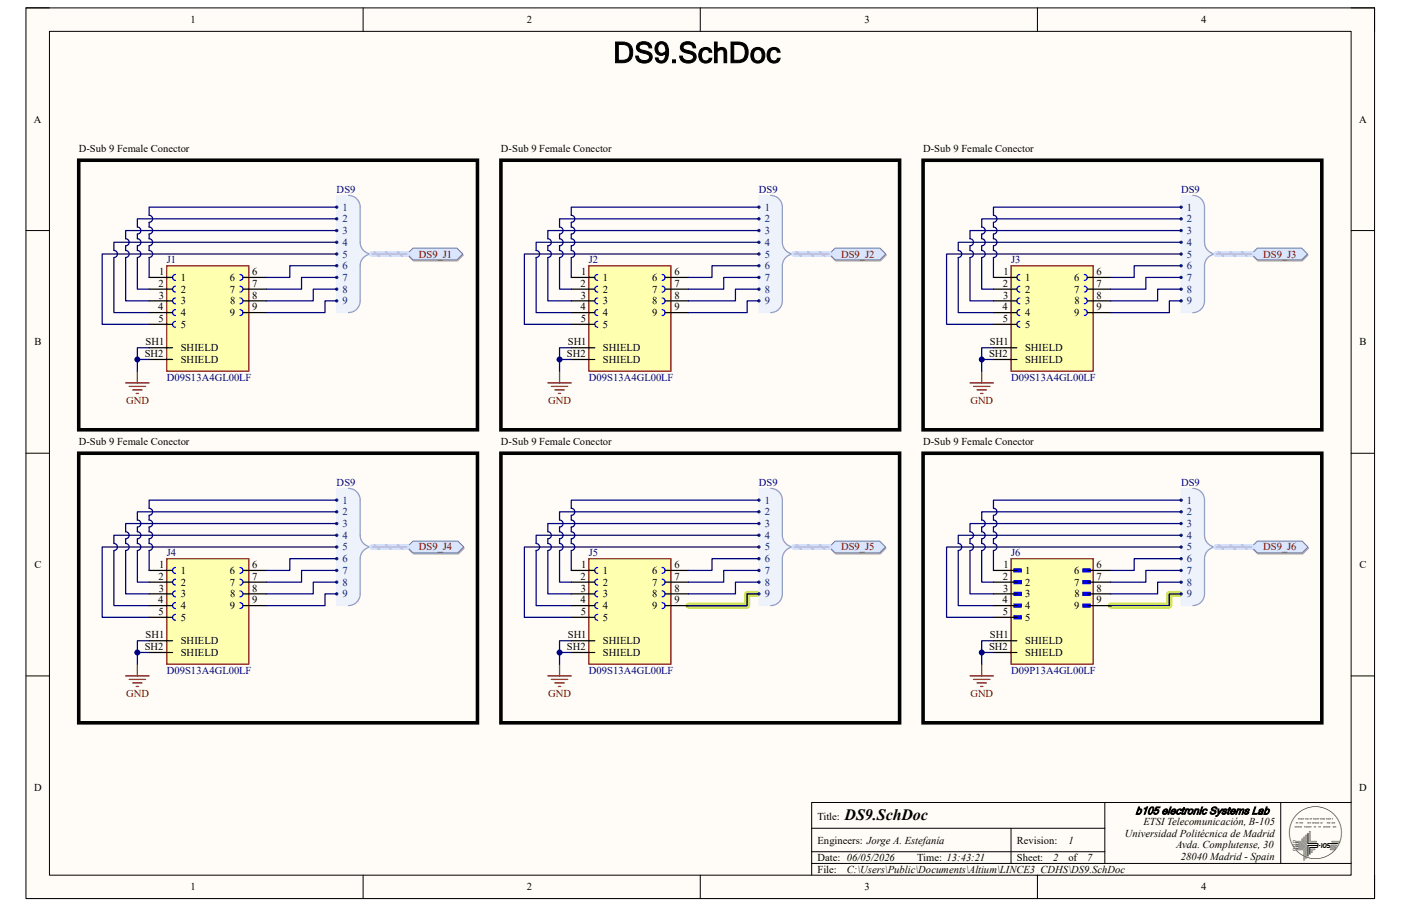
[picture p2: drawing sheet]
<svg xmlns="http://www.w3.org/2000/svg" width="432mm" height="279mm" viewBox="0 0 432 279" stroke-linecap="round" stroke-linejoin="round" font-family="sans-serif">
<path d="M8 2.4h415.7v274.7h-415.7z" fill-rule="evenodd" fill="#fffcf8"/>
<path d="M8 2.4h415.7v274.7h-415.7z" fill="none" stroke="#000" stroke-width=".31"/>
<path d="M15.2 9.7h401.2v260.2h-401.2z" fill-rule="evenodd" fill="#fffcf8"/>
<g fill="none" stroke="#000" stroke-width=".31">
<path d="M8 2.4h7.2M15.2 9.7h401.2v260.2h-401.2zM111.9 2.4v7.3M215.8 2.4v7.3M319.7 2.4v7.3M416.4 2.4h7.3v7.3M8 71.1h7.2M416.4 71.1h7.3M8 139.8h7.2M416.4 139.8h7.3M8 208.4h7.2M416.4 208.4h7.3"/>
<path d="M250.2 255.4h90.3M311.6 255.4v10.9M340.5 247.5v18.8M394.7 247.5v18.8M416.4 247.5h-166.2v22.4M111.9 269.9v7.2M215.8 269.9v7.2M250.2 266.3h166.2M250.2 262.7h90.3M319.7 269.9v7.2M423.7 269.9v7.2"/>
</g>
<path d="M233.9 183.1h-3.6v3.7h-18.1M364 183.2h-3.6v3.6h-18.1" fill="none" stroke="#b0de00" stroke-width="1.8"/>
<path d="M51.4 81.9h25.3v32.6h-25.3z" fill-rule="evenodd" fill="#ffffb0"/>
<path d="M51.4 81.9h25.3v32.6h-25.3zM38.7 118.1h7.3M39.8 119.2h5.1M42.3 114.5v3.6M40.9 120.3h2.9M42 121.3h.7" fill="none" stroke="#800000" stroke-width=".38"/>
<path d="M54.1 99.1a.9 .9 0 0 0-.9 .9 .9 .9 0 0 0 .9 .9M54.1 95.5a.9 .9 0 0 0-.9 .9 .9 .9 0 0 0 .9 .9M54.1 91.9a.9 .9 0 0 0-.9 .9 .9 .9 0 0 0 .9 .9M54.1 88.3a.9 .9 0 0 0-.9 .9 .9 .9 0 0 0 .9 .9M54.1 84.7a.9 .9 0 0 0-.9 .9 .9 .9 0 0 0 .9 .9M74 84.7a.9 .9 0 0 1 .9 .9 .9 .9 0 0 1-.9 .9M74 88.3a.9 .9 0 0 1 .9 .9 .9 .9 0 0 1-.9 .9M74 91.9a.9 .9 0 0 1 .9 .9 .9 .9 0 0 1-.9 .9M74 95.5a.9 .9 0 0 1 .9 .9 .9 .9 0 0 1-.9 .9" fill="none" stroke="#00f" stroke-width=".38"/>
<path d="M46 85.6h7.2M46 89.2h7.2M46 92.8h7.2M46 96.4h7.2M74.9 85.6h7.2M74.9 89.2h7.2M74.9 92.8h7.2M74.9 96.4h7.2M46 100h7.2M46 107.2h7.2M46 110.9h7.2" fill="none" stroke="#000" stroke-width=".38"/>
<path d="M103.8 60.3h3.6l1.8 .4 1.4 1.4 .4 1.8v11.7l.9 1.5 1.8 1.2-1.8 1.2-.9 1.5v11.8l-.4 1.8-1.4 1.3-1.8 .5h-3.6z" fill-rule="evenodd" fill="#edf2fb"/>
<path d="M103.8 60.3h3.6l1.8 .4 1.4 1.4 .4 1.8v11.7l.9 1.5 1.8 1.2-1.8 1.2-.9 1.5v11.8l-.4 1.8-1.4 1.3-1.8 .5h-3.6z" fill="none" stroke="#edf2fb" stroke-width=".31"/>
<path d="M107.4 60.3a3.6 3.6 0 0 1 3.6 3.6v10.8a3.6 3.6 0 0 0 3.6 3.6 3.6 3.6 0 0 0-3.6 3.6v10.9a3.6 3.6 0 0 1-3.6 3.6" fill="none" stroke="#8f9ec9" stroke-width=".38"/>
<circle cx="103.8" cy="63.9" r=".36" fill="#003a70"/>
<circle cx="103.8" cy="63.9" r=".36" fill="none" stroke="#003a70" stroke-width=".31"/>
<circle cx="103.8" cy="67.5" r=".36" fill="#003a70"/>
<circle cx="103.8" cy="67.5" r=".36" fill="none" stroke="#003a70" stroke-width=".31"/>
<circle cx="103.8" cy="71.1" r=".36" fill="#003a70"/>
<circle cx="103.8" cy="71.1" r=".36" fill="none" stroke="#003a70" stroke-width=".31"/>
<circle cx="103.8" cy="74.7" r=".36" fill="#003a70"/>
<circle cx="103.8" cy="74.7" r=".36" fill="none" stroke="#003a70" stroke-width=".31"/>
<circle cx="103.8" cy="78.3" r=".36" fill="#003a70"/>
<circle cx="103.8" cy="78.3" r=".36" fill="none" stroke="#003a70" stroke-width=".31"/>
<circle cx="103.8" cy="81.9" r=".36" fill="#003a70"/>
<circle cx="103.8" cy="81.9" r=".36" fill="none" stroke="#003a70" stroke-width=".31"/>
<circle cx="103.8" cy="85.6" r=".36" fill="#003a70"/>
<circle cx="103.8" cy="85.6" r=".36" fill="none" stroke="#003a70" stroke-width=".31"/>
<circle cx="103.8" cy="89.2" r=".36" fill="#003a70"/>
<circle cx="103.8" cy="89.2" r=".36" fill="none" stroke="#003a70" stroke-width=".31"/>
<circle cx="103.8" cy="92.8" r=".36" fill="#003a70"/>
<circle cx="103.8" cy="92.8" r=".36" fill="none" stroke="#003a70" stroke-width=".31"/>
<path d="M125.7 78.7l1.8-1.8h13.5l1.8 1.8-1.8 1.8h-13.5z" fill-rule="evenodd" fill="#bac0ca"/>
<path d="M125.7 78.7l1.8-1.8h13.5l1.8 1.8-1.8 1.8h-13.5z" fill="none" stroke="#a6acb6" stroke-width=".31"/>
<path d="M125.5 78.3l1.8-1.8h13.5l1.8 1.8-1.8 1.8h-13.5z" fill-rule="evenodd" fill="#d5e4ff"/>
<path d="M125.5 78.3l1.8-1.8h13.5l1.8 1.8-1.8 1.8h-13.5z" fill="none" stroke="#71809b" stroke-width=".31"/>
<path d="M24.3 49.4h122.9v83.1h-122.9z" fill="none" stroke="#000" stroke-width="1.1"/>
<path d="M51.4 172.3h25.3v32.5h-25.3z" fill-rule="evenodd" fill="#ffffb0"/>
<path d="M51.4 172.3h25.3v32.5h-25.3zM38.7 208.4h7.3M39.8 209.5h5.1M40.9 210.6h2.9M42 211.7h.7M42.3 204.8v3.6" fill="none" stroke="#800000" stroke-width=".38"/>
<path d="M54.1 178.6a.9 .9 0 0 0-.9 .9 .9 .9 0 0 0 .9 .9M54.1 175a.9 .9 0 0 0-.9 .9 .9 .9 0 0 0 .9 .9M74 175a.9 .9 0 0 1 .9 .9 .9 .9 0 0 1-.9 .9M74 178.6a.9 .9 0 0 1 .9 .9 .9 .9 0 0 1-.9 .9M54.1 189.5a.9 .9 0 0 0-.9 .9 .9 .9 0 0 0 .9 .9M54.1 185.9a.9 .9 0 0 0-.9 .9 .9 .9 0 0 0 .9 .9M54.1 182.2a.9 .9 0 0 0-.9 .9 .9 .9 0 0 0 .9 .9M74 182.2a.9 .9 0 0 1 .9 .9 .9 .9 0 0 1-.9 .9M74 185.9a.9 .9 0 0 1 .9 .9 .9 .9 0 0 1-.9 .9" fill="none" stroke="#00f" stroke-width=".38"/>
<path d="M46 175.9h7.2M46 179.5h7.2M74.9 175.9h7.2M74.9 179.5h7.2M46 183.1h7.2M46 186.8h7.2M46 190.4h7.2M46 197.6h7.2M74.9 183.1h7.2M74.9 186.8h7.2M46 201.2h7.2" fill="none" stroke="#000" stroke-width=".38"/>
<path d="M103.8 150.6h3.6l1.8 .5 1.4 1.3 .4 1.8v11.8l.9 1.5 1.8 1.2-1.8 1.2-.9 1.5v11.7l-.4 1.8-1.4 1.4-1.8 .5h-3.6z" fill-rule="evenodd" fill="#edf2fb"/>
<path d="M103.8 150.6h3.6l1.8 .5 1.4 1.3 .4 1.8v11.8l.9 1.5 1.8 1.2-1.8 1.2-.9 1.5v11.7l-.4 1.8-1.4 1.4-1.8 .5h-3.6z" fill="none" stroke="#edf2fb" stroke-width=".31"/>
<path d="M107.4 150.6a3.6 3.6 0 0 1 3.6 3.6v10.9a3.6 3.6 0 0 0 3.6 3.6 3.6 3.6 0 0 0-3.6 3.6v10.8a3.6 3.6 0 0 1-3.6 3.7" fill="none" stroke="#8f9ec9" stroke-width=".38"/>
<circle cx="103.8" cy="154.2" r=".36" fill="#003a70"/>
<circle cx="103.8" cy="154.2" r=".36" fill="none" stroke="#003a70" stroke-width=".31"/>
<circle cx="103.8" cy="157.8" r=".36" fill="#003a70"/>
<circle cx="103.8" cy="157.8" r=".36" fill="none" stroke="#003a70" stroke-width=".31"/>
<circle cx="103.8" cy="161.5" r=".36" fill="#003a70"/>
<circle cx="103.8" cy="161.5" r=".36" fill="none" stroke="#003a70" stroke-width=".31"/>
<circle cx="103.8" cy="165.1" r=".36" fill="#003a70"/>
<circle cx="103.8" cy="165.1" r=".36" fill="none" stroke="#003a70" stroke-width=".31"/>
<circle cx="103.8" cy="168.7" r=".36" fill="#003a70"/>
<circle cx="103.8" cy="168.7" r=".36" fill="none" stroke="#003a70" stroke-width=".31"/>
<circle cx="103.8" cy="172.3" r=".36" fill="#003a70"/>
<circle cx="103.8" cy="172.3" r=".36" fill="none" stroke="#003a70" stroke-width=".31"/>
<circle cx="103.8" cy="175.9" r=".36" fill="#003a70"/>
<circle cx="103.8" cy="175.9" r=".36" fill="none" stroke="#003a70" stroke-width=".31"/>
<circle cx="103.8" cy="179.5" r=".36" fill="#003a70"/>
<circle cx="103.8" cy="179.5" r=".36" fill="none" stroke="#003a70" stroke-width=".31"/>
<circle cx="103.8" cy="183.1" r=".36" fill="#003a70"/>
<circle cx="103.8" cy="183.1" r=".36" fill="none" stroke="#003a70" stroke-width=".31"/>
<path d="M127.5 167.2h13.8l1.8 1.8-1.8 1.9h-13.8l-1.8-1.9z" fill-rule="evenodd" fill="#bac0ca"/>
<path d="M127.5 167.2h13.8l1.8 1.8-1.8 1.9h-13.8l-1.8-1.9z" fill="none" stroke="#a6acb6" stroke-width=".31"/>
<path d="M125.5 168.7l1.8-1.8h13.8l1.8 1.8-1.8 1.8h-13.8z" fill-rule="evenodd" fill="#d5e4ff"/>
<path d="M125.5 168.7l1.8-1.8h13.8l1.8 1.8-1.8 1.8h-13.8z" fill="none" stroke="#71809b" stroke-width=".31"/>
<path d="M24.3 139.8h122.9v83.1h-122.9z" fill="none" stroke="#000" stroke-width="1.1"/>
<path d="M181.5 81.9h25.3v32.6h-25.3z" fill-rule="evenodd" fill="#ffffb0"/>
<path d="M181.5 81.9h25.3v32.6h-25.3zM168.8 118.1h7.3M169.9 119.2h5.1M172.5 114.5v3.6M171 120.3h2.9M172.1 121.3h.7" fill="none" stroke="#800000" stroke-width=".38"/>
<path d="M184.2 99.1a.9 .9 0 0 0-.9 .9 .9 .9 0 0 0 .9 .9M184.2 95.5a.9 .9 0 0 0-.9 .9 .9 .9 0 0 0 .9 .9M184.2 91.9a.9 .9 0 0 0-.9 .9 .9 .9 0 0 0 .9 .9M184.2 88.3a.9 .9 0 0 0-.9 .9 .9 .9 0 0 0 .9 .9M184.2 84.7a.9 .9 0 0 0-.9 .9 .9 .9 0 0 0 .9 .9M204.1 84.7a.9 .9 0 0 1 .9 .9 .9 .9 0 0 1-.9 .9M204.1 88.3a.9 .9 0 0 1 .9 .9 .9 .9 0 0 1-.9 .9M204.1 91.9a.9 .9 0 0 1 .9 .9 .9 .9 0 0 1-.9 .9M204.1 95.5a.9 .9 0 0 1 .9 .9 .9 .9 0 0 1-.9 .9" fill="none" stroke="#00f" stroke-width=".38"/>
<path d="M176.1 85.6h7.2M176.1 89.2h7.2M176.1 92.8h7.2M176.1 96.4h7.2M205 85.6h7.2M205 89.2h7.2M205 92.8h7.2M205 96.4h7.2M176.1 100h7.2M176.1 107.2h7.2M176.1 110.9h7.2" fill="none" stroke="#000" stroke-width=".38"/>
<path d="M233.9 60.3h3.6l1.8 .4 1.4 1.4 .4 1.8v11.7l.9 1.5 1.8 1.2-1.8 1.2-.9 1.5v11.8l-.4 1.8-1.4 1.4-1.8 .4h-3.6z" fill-rule="evenodd" fill="#edf2fb"/>
<path d="M233.9 60.3h3.6l1.8 .4 1.4 1.4 .4 1.8v11.7l.9 1.5 1.8 1.2-1.8 1.2-.9 1.5v11.8l-.4 1.8-1.4 1.4-1.8 .4h-3.6z" fill="none" stroke="#edf2fb" stroke-width=".31"/>
<path d="M237.5 60.3a3.6 3.6 0 0 1 3.6 3.6v10.8a3.6 3.6 0 0 0 3.6 3.6 3.6 3.6 0 0 0-3.6 3.6v10.9a3.6 3.6 0 0 1-3.6 3.6" fill="none" stroke="#8f9ec9" stroke-width=".38"/>
<circle cx="233.9" cy="63.9" r=".36" fill="#003a70"/>
<circle cx="233.9" cy="63.9" r=".36" fill="none" stroke="#003a70" stroke-width=".31"/>
<circle cx="233.9" cy="67.5" r=".36" fill="#003a70"/>
<circle cx="233.9" cy="67.5" r=".36" fill="none" stroke="#003a70" stroke-width=".31"/>
<circle cx="233.9" cy="71.1" r=".36" fill="#003a70"/>
<circle cx="233.9" cy="71.1" r=".36" fill="none" stroke="#003a70" stroke-width=".31"/>
<circle cx="233.9" cy="74.7" r=".36" fill="#003a70"/>
<circle cx="233.9" cy="74.7" r=".36" fill="none" stroke="#003a70" stroke-width=".31"/>
<circle cx="233.9" cy="78.3" r=".36" fill="#003a70"/>
<circle cx="233.9" cy="78.3" r=".36" fill="none" stroke="#003a70" stroke-width=".31"/>
<circle cx="233.9" cy="81.9" r=".36" fill="#003a70"/>
<circle cx="233.9" cy="81.9" r=".36" fill="none" stroke="#003a70" stroke-width=".31"/>
<circle cx="233.9" cy="85.6" r=".36" fill="#003a70"/>
<circle cx="233.9" cy="85.6" r=".36" fill="none" stroke="#003a70" stroke-width=".31"/>
<circle cx="233.9" cy="89.2" r=".36" fill="#003a70"/>
<circle cx="233.9" cy="89.2" r=".36" fill="none" stroke="#003a70" stroke-width=".31"/>
<circle cx="233.9" cy="92.8" r=".36" fill="#003a70"/>
<circle cx="233.9" cy="92.8" r=".36" fill="none" stroke="#003a70" stroke-width=".31"/>
<path d="M255.8 78.7l1.8-1.8h13.8l1.8 1.8-1.8 1.8h-13.8z" fill-rule="evenodd" fill="#bac0ca"/>
<path d="M255.8 78.7l1.8-1.8h13.8l1.8 1.8-1.8 1.8h-13.8z" fill="none" stroke="#a6acb6" stroke-width=".31"/>
<path d="M255.6 78.3l1.8-1.8h13.8l1.8 1.8-1.8 1.8h-13.8z" fill-rule="evenodd" fill="#d5e4ff"/>
<path d="M255.6 78.3l1.8-1.8h13.8l1.8 1.8-1.8 1.8h-13.8z" fill="none" stroke="#71809b" stroke-width=".31"/>
<path d="M154.4 49.4h122.9v83.1h-122.9z" fill="none" stroke="#000" stroke-width="1.1"/>
<path d="M181.5 172.3h25.3v32.5h-25.3z" fill-rule="evenodd" fill="#ffffb0"/>
<path d="M181.5 172.3h25.3v32.5h-25.3zM168.8 208.4h7.3M169.9 209.5h5.1M171 210.6h2.9M172.1 211.7h.7M172.5 204.8v3.6" fill="none" stroke="#800000" stroke-width=".38"/>
<path d="M184.2 178.6a.9 .9 0 0 0-.9 .9 .9 .9 0 0 0 .9 .9M184.2 175a.9 .9 0 0 0-.9 .9 .9 .9 0 0 0 .9 .9M204.1 175a.9 .9 0 0 1 .9 .9 .9 .9 0 0 1-.9 .9M204.1 178.6a.9 .9 0 0 1 .9 .9 .9 .9 0 0 1-.9 .9M184.2 189.5a.9 .9 0 0 0-.9 .9 .9 .9 0 0 0 .9 .9M184.2 185.9a.9 .9 0 0 0-.9 .9 .9 .9 0 0 0 .9 .9M184.2 182.2a.9 .9 0 0 0-.9 .9 .9 .9 0 0 0 .9 .9M204.1 182.2a.9 .9 0 0 1 .9 .9 .9 .9 0 0 1-.9 .9M204.1 185.9a.9 .9 0 0 1 .9 .9 .9 .9 0 0 1-.9 .9" fill="none" stroke="#00f" stroke-width=".38"/>
<path d="M176.1 175.9h7.2M176.1 179.5h7.2M205 175.9h7.2M205 179.5h7.2M176.1 183.1h7.2M176.1 186.8h7.2M176.1 190.4h7.2M176.1 197.6h7.2M205 183.1h7.2M205 186.8h7.2M176.1 201.2h7.2" fill="none" stroke="#000" stroke-width=".38"/>
<path d="M233.9 150.6h3.6l1.8 .5 1.4 1.3 .4 1.8v11.8l.9 1.5 1.8 1.2-1.8 1.2-.9 1.5v11.7l-.4 1.8-1.4 1.4-1.8 .5h-3.6z" fill-rule="evenodd" fill="#edf2fb"/>
<path d="M233.9 150.6h3.6l1.8 .5 1.4 1.3 .4 1.8v11.8l.9 1.5 1.8 1.2-1.8 1.2-.9 1.5v11.7l-.4 1.8-1.4 1.4-1.8 .5h-3.6z" fill="none" stroke="#edf2fb" stroke-width=".31"/>
<path d="M237.5 150.6a3.6 3.6 0 0 1 3.6 3.6v10.9a3.6 3.6 0 0 0 3.6 3.6 3.6 3.6 0 0 0-3.6 3.6v10.8a3.6 3.6 0 0 1-3.6 3.7" fill="none" stroke="#8f9ec9" stroke-width=".38"/>
<circle cx="233.9" cy="154.2" r=".36" fill="#003a70"/>
<circle cx="233.9" cy="154.2" r=".36" fill="none" stroke="#003a70" stroke-width=".31"/>
<circle cx="233.9" cy="157.8" r=".36" fill="#003a70"/>
<circle cx="233.9" cy="157.8" r=".36" fill="none" stroke="#003a70" stroke-width=".31"/>
<circle cx="233.9" cy="161.5" r=".36" fill="#003a70"/>
<circle cx="233.9" cy="161.5" r=".36" fill="none" stroke="#003a70" stroke-width=".31"/>
<circle cx="233.9" cy="165.1" r=".36" fill="#003a70"/>
<circle cx="233.9" cy="165.1" r=".36" fill="none" stroke="#003a70" stroke-width=".31"/>
<circle cx="233.9" cy="168.7" r=".36" fill="#003a70"/>
<circle cx="233.9" cy="168.7" r=".36" fill="none" stroke="#003a70" stroke-width=".31"/>
<circle cx="233.9" cy="172.3" r=".36" fill="#003a70"/>
<circle cx="233.9" cy="172.3" r=".36" fill="none" stroke="#003a70" stroke-width=".31"/>
<circle cx="233.9" cy="175.9" r=".36" fill="#003a70"/>
<circle cx="233.9" cy="175.9" r=".36" fill="none" stroke="#003a70" stroke-width=".31"/>
<circle cx="233.9" cy="179.5" r=".36" fill="#003a70"/>
<circle cx="233.9" cy="179.5" r=".36" fill="none" stroke="#003a70" stroke-width=".31"/>
<circle cx="233.9" cy="183.1" r=".36" fill="#003a70"/>
<circle cx="233.9" cy="183.1" r=".36" fill="none" stroke="#003a70" stroke-width=".31"/>
<path d="M255.8 169l1.8-1.8h13.7l1.8 1.8-1.8 1.9h-13.7z" fill-rule="evenodd" fill="#bac0ca"/>
<path d="M255.8 169l1.8-1.8h13.7l1.8 1.8-1.8 1.9h-13.7z" fill="none" stroke="#a6acb6" stroke-width=".31"/>
<path d="M255.6 168.7l1.8-1.8h13.7l1.8 1.8-1.8 1.8h-13.7z" fill-rule="evenodd" fill="#d5e4ff"/>
<path d="M255.6 168.7l1.8-1.8h13.7l1.8 1.8-1.8 1.8h-13.7z" fill="none" stroke="#71809b" stroke-width=".31"/>
<path d="M154.4 139.8h122.9v83.1h-122.9z" fill="none" stroke="#000" stroke-width="1.1"/>
<path d="M311.6 81.9h25.3v32.6h-25.3z" fill-rule="evenodd" fill="#ffffb0"/>
<path d="M311.6 81.9h25.3v32.6h-25.3zM299 118.1h7.2M300 119.2h5.1M302.6 114.5v3.6M301.1 120.3h2.9M302.2 121.3h.7" fill="none" stroke="#800000" stroke-width=".38"/>
<path d="M314.3 99.1a.9 .9 0 0 0-.9 .9 .9 .9 0 0 0 .9 .9M314.3 95.5a.9 .9 0 0 0-.9 .9 .9 .9 0 0 0 .9 .9M314.3 91.9a.9 .9 0 0 0-.9 .9 .9 .9 0 0 0 .9 .9M314.3 88.3a.9 .9 0 0 0-.9 .9 .9 .9 0 0 0 .9 .9M314.3 84.7a.9 .9 0 0 0-.9 .9 .9 .9 0 0 0 .9 .9M334.2 84.7a.9 .9 0 0 1 .9 .9 .9 .9 0 0 1-.9 .9M334.2 88.3a.9 .9 0 0 1 .9 .9 .9 .9 0 0 1-.9 .9M334.2 91.9a.9 .9 0 0 1 .9 .9 .9 .9 0 0 1-.9 .9M334.2 95.5a.9 .9 0 0 1 .9 .9 .9 .9 0 0 1-.9 .9" fill="none" stroke="#00f" stroke-width=".38"/>
<path d="M306.2 85.6h7.2M306.2 89.2h7.2M306.2 92.8h7.2M306.2 96.4h7.2M335.1 85.6h7.2M335.1 89.2h7.2M335.1 92.8h7.2M335.1 96.4h7.2M306.2 100h7.2M306.2 107.2h7.2M306.2 110.9h7.2" fill="none" stroke="#000" stroke-width=".38"/>
<path d="M364 60.3h3.6l1.8 .4 1.4 1.4 .5 1.8v11.7l.9 1.5 1.8 1.2-1.8 1.2-.9 1.5v11.8l-.5 1.8-1.4 1.4-1.8 .4h-3.6z" fill-rule="evenodd" fill="#edf2fb"/>
<path d="M364 60.3h3.6l1.8 .4 1.4 1.4 .5 1.8v11.7l.9 1.5 1.8 1.2-1.8 1.2-.9 1.5v11.8l-.5 1.8-1.4 1.4-1.8 .4h-3.6z" fill="none" stroke="#edf2fb" stroke-width=".31"/>
<path d="M367.6 60.3a3.6 3.6 0 0 1 3.6 3.6v10.8a3.6 3.6 0 0 0 3.7 3.6 3.6 3.6 0 0 0-3.7 3.7v10.8a3.6 3.6 0 0 1-3.6 3.6" fill="none" stroke="#8f9ec9" stroke-width=".38"/>
<circle cx="364" cy="63.9" r=".36" fill="#003a70"/>
<circle cx="364" cy="63.9" r=".36" fill="none" stroke="#003a70" stroke-width=".31"/>
<circle cx="364" cy="67.5" r=".36" fill="#003a70"/>
<circle cx="364" cy="67.5" r=".36" fill="none" stroke="#003a70" stroke-width=".31"/>
<circle cx="364" cy="71.1" r=".36" fill="#003a70"/>
<circle cx="364" cy="71.1" r=".36" fill="none" stroke="#003a70" stroke-width=".31"/>
<circle cx="364" cy="74.7" r=".36" fill="#003a70"/>
<circle cx="364" cy="74.7" r=".36" fill="none" stroke="#003a70" stroke-width=".31"/>
<circle cx="364" cy="78.3" r=".36" fill="#003a70"/>
<circle cx="364" cy="78.3" r=".36" fill="none" stroke="#003a70" stroke-width=".31"/>
<circle cx="364" cy="82" r=".36" fill="#003a70"/>
<circle cx="364" cy="82" r=".36" fill="none" stroke="#003a70" stroke-width=".31"/>
<circle cx="364" cy="85.6" r=".36" fill="#003a70"/>
<circle cx="364" cy="85.6" r=".36" fill="none" stroke="#003a70" stroke-width=".31"/>
<circle cx="364" cy="89.2" r=".36" fill="#003a70"/>
<circle cx="364" cy="89.2" r=".36" fill="none" stroke="#003a70" stroke-width=".31"/>
<circle cx="364" cy="92.8" r=".36" fill="#003a70"/>
<circle cx="364" cy="92.8" r=".36" fill="none" stroke="#003a70" stroke-width=".31"/>
<path d="M385.9 78.7l1.8-1.8h13.7l1.8 1.8-1.8 1.8h-13.7z" fill-rule="evenodd" fill="#bac0ca"/>
<path d="M385.9 78.7l1.8-1.8h13.7l1.8 1.8-1.8 1.8h-13.7z" fill="none" stroke="#a6acb6" stroke-width=".31"/>
<path d="M385.7 78.3l1.8-1.8h13.7l1.8 1.8-1.8 1.8h-13.7z" fill-rule="evenodd" fill="#d5e4ff"/>
<path d="M385.7 78.3l1.8-1.8h13.7l1.8 1.8-1.8 1.8h-13.7z" fill="none" stroke="#71809b" stroke-width=".31"/>
<path d="M284.5 49.4h122.9v83.1h-122.9z" fill="none" stroke="#000" stroke-width="1.1"/>
<path d="M299 208.4h7.2M300 209.5h5.1M301.1 210.6h2.9M302.2 211.7h.7M302.6 204.8v3.6" fill="none" stroke="#800000" stroke-width=".38"/>
<path d="M364 150.6h3.6l1.8 .5 1.4 1.3 .5 1.8v11.8l.9 1.5 1.8 1.2-1.8 1.2-.9 1.5v11.7l-.5 1.9-1.4 1.3-1.8 .5h-3.6z" fill-rule="evenodd" fill="#edf2fb"/>
<path d="M364 150.6h3.6l1.8 .5 1.4 1.3 .5 1.8v11.8l.9 1.5 1.8 1.2-1.8 1.2-.9 1.5v11.7l-.5 1.9-1.4 1.3-1.8 .5h-3.6z" fill="none" stroke="#edf2fb" stroke-width=".31"/>
<path d="M367.6 150.6a3.6 3.6 0 0 1 3.6 3.6v10.9a3.6 3.6 0 0 0 3.7 3.6 3.6 3.6 0 0 0-3.7 3.6v10.9a3.6 3.6 0 0 1-3.6 3.6" fill="none" stroke="#8f9ec9" stroke-width=".38"/>
<circle cx="364" cy="154.2" r=".36" fill="#003a70"/>
<circle cx="364" cy="154.2" r=".36" fill="none" stroke="#003a70" stroke-width=".31"/>
<circle cx="364" cy="157.8" r=".36" fill="#003a70"/>
<circle cx="364" cy="157.8" r=".36" fill="none" stroke="#003a70" stroke-width=".31"/>
<circle cx="364" cy="161.5" r=".36" fill="#003a70"/>
<circle cx="364" cy="161.5" r=".36" fill="none" stroke="#003a70" stroke-width=".31"/>
<circle cx="364" cy="165.1" r=".36" fill="#003a70"/>
<circle cx="364" cy="165.1" r=".36" fill="none" stroke="#003a70" stroke-width=".31"/>
<circle cx="364" cy="168.7" r=".36" fill="#003a70"/>
<circle cx="364" cy="168.7" r=".36" fill="none" stroke="#003a70" stroke-width=".31"/>
<circle cx="364" cy="172.3" r=".36" fill="#003a70"/>
<circle cx="364" cy="172.3" r=".36" fill="none" stroke="#003a70" stroke-width=".31"/>
<circle cx="364" cy="175.9" r=".36" fill="#003a70"/>
<circle cx="364" cy="175.9" r=".36" fill="none" stroke="#003a70" stroke-width=".31"/>
<circle cx="364" cy="179.5" r=".36" fill="#003a70"/>
<circle cx="364" cy="179.5" r=".36" fill="none" stroke="#003a70" stroke-width=".31"/>
<circle cx="364" cy="183.2" r=".36" fill="#003a70"/>
<circle cx="364" cy="183.2" r=".36" fill="none" stroke="#003a70" stroke-width=".31"/>
<path d="M387.7 167.2h13.8l1.8 1.9-1.8 1.8h-13.8l-1.8-1.8z" fill-rule="evenodd" fill="#bac0ca"/>
<path d="M387.7 167.2h13.8l1.8 1.9-1.8 1.8h-13.8l-1.8-1.8z" fill="none" stroke="#a6acb6" stroke-width=".31"/>
<path d="M385.7 168.7l1.8-1.8h13.8l1.8 1.8-1.8 1.8h-13.8z" fill-rule="evenodd" fill="#d5e4ff"/>
<path d="M385.7 168.7l1.8-1.8h13.8l1.8 1.8-1.8 1.8h-13.8z" fill="none" stroke="#71809b" stroke-width=".31"/>
<path d="M284.5 139.8h122.9v83.1h-122.9z" fill="none" stroke="#000" stroke-width="1.1"/>
<path d="M311.6 172.3h25.3v32.5h-25.3z" fill-rule="evenodd" fill="#ffffb0"/>
<path d="M311.6 172.3h25.3v32.5h-25.3z" fill="none" stroke="#800000" stroke-width=".38"/>
<path d="M312.5 175.5h2.3v.9h-2.3z" fill-rule="evenodd" fill="#00f"/>
<path d="M312.5 175.5h2.3v.9h-2.3z" fill="none" stroke="#00f" stroke-width=".38"/>
<path d="M312.5 179.1h2.3v.9h-2.3z" fill-rule="evenodd" fill="#00f"/>
<path d="M312.5 179.1h2.3v.9h-2.3z" fill="none" stroke="#00f" stroke-width=".38"/>
<path d="M312.5 182.7h2.3v.9h-2.3z" fill-rule="evenodd" fill="#00f"/>
<path d="M312.5 182.7h2.3v.9h-2.3z" fill="none" stroke="#00f" stroke-width=".38"/>
<path d="M312.5 186.3h2.3v.9h-2.3z" fill-rule="evenodd" fill="#00f"/>
<path d="M312.5 186.3h2.3v.9h-2.3z" fill="none" stroke="#00f" stroke-width=".38"/>
<path d="M312.5 189.9h2.3v.9h-2.3z" fill-rule="evenodd" fill="#00f"/>
<path d="M312.5 189.9h2.3v.9h-2.3z" fill="none" stroke="#00f" stroke-width=".38"/>
<path d="M333.7 186.3h2.3v.9h-2.3z" fill-rule="evenodd" fill="#00f"/>
<path d="M333.7 186.3h2.3v.9h-2.3z" fill="none" stroke="#00f" stroke-width=".38"/>
<path d="M333.7 182.7h2.3v.9h-2.3z" fill-rule="evenodd" fill="#00f"/>
<path d="M333.7 182.7h2.3v.9h-2.3z" fill="none" stroke="#00f" stroke-width=".38"/>
<path d="M333.7 179.1h2.3v.9h-2.3z" fill-rule="evenodd" fill="#00f"/>
<path d="M333.7 179.1h2.3v.9h-2.3z" fill="none" stroke="#00f" stroke-width=".38"/>
<path d="M333.7 175.5h2.3v.9h-2.3z" fill-rule="evenodd" fill="#00f"/>
<path d="M333.7 175.5h2.3v.9h-2.3z" fill="none" stroke="#00f" stroke-width=".38"/>
<path d="M306.2 175.9h7.2M306.2 179.5h7.2M335.1 175.9h7.2M335.1 179.5h7.2M306.2 183.1h7.2M306.2 186.8h7.2M306.2 190.4h7.2M306.2 197.6h7.2M335.1 183.1h7.2M335.1 186.8h7.2M306.2 201.2h7.2" fill="none" stroke="#000" stroke-width=".38"/>
<path d="M103.8 78.3h-72.3v21.7h14.5M103.8 74.7h-68.7v2.5a1.08 1.08 0 0 1 1.1 1.1 1.08 1.08 0 0 1-1.1 1.1v17h10.9M103.8 71.1h-65.1v2.5a1.08 1.08 0 0 1 1.1 1.1 1.08 1.08 0 0 1-1.1 1.1v1.4a1.08 1.08 0 0 1 1.1 1.1 1.08 1.08 0 0 1-1.1 1.1v13.4h7.3M103.8 67.5h-61.5v2.5a1.08 1.08 0 0 1 1.1 1.1 1.08 1.08 0 0 1-1.1 1.1v1.4a1.08 1.08 0 0 1 1.1 1.1 1.08 1.08 0 0 1-1.1 1.1v1.4a1.08 1.08 0 0 1 1.1 1.1 1.08 1.08 0 0 1-1.1 1.1v9.8h3.7M103.8 63.9h-57.8v2.5a1.08 1.08 0 0 1 1 1.1 1.08 1.08 0 0 1-1 1.1v1.4a1.08 1.08 0 0 1 1 1.1 1.08 1.08 0 0 1-1 1.1v1.4a1.08 1.08 0 0 1 1 1.1 1.08 1.08 0 0 1-1 1.1v1.4a1.08 1.08 0 0 1 1 1.1 1.08 1.08 0 0 1-1 1.1v6.2M103.8 92.8h-3.6v3.6h-18.1M103.8 89.2h-7.2v3.6h-14.5M103.8 85.6h-10.9v3.6h-10.8M103.8 81.9h-14.5v3.7h-7.2M46 110.9h-3.7v3.6" fill="none" stroke="#000080" stroke-width=".38"/>
<circle cx="42.3" cy="110.9" r=".72" fill="#000080"/>
<circle cx="42.3" cy="110.9" r=".72" fill="none" stroke="#000080" stroke-width=".31"/>
<path d="M46 107.2h-3.7v3.7" fill="none" stroke="#000080" stroke-width=".38"/>
<circle cx="42.3" cy="110.9" r=".72" fill="#000080"/>
<circle cx="42.3" cy="110.9" r=".72" fill="none" stroke="#000080" stroke-width=".31"/>
<path d="M103.8 157.8h-61.5v2.6a1.08 1.08 0 0 1 1.1 1.1 1.08 1.08 0 0 1-1.1 1v1.5a1.08 1.08 0 0 1 1.1 1.1 1.08 1.08 0 0 1-1.1 1.1v1.4a1.08 1.08 0 0 1 1.1 1.1 1.08 1.08 0 0 1-1.1 1.1M103.8 154.2h-57.8v2.6a1.08 1.08 0 0 1 1 1 1.08 1.08 0 0 1-1 1.1v1.5a1.08 1.08 0 0 1 1 1.1 1.08 1.08 0 0 1-1 1v1.5a1.08 1.08 0 0 1 1 1.1 1.08 1.08 0 0 1-1 1.1v1.4a1.08 1.08 0 0 1 1 1.1 1.08 1.08 0 0 1-1 1.1v6.1M42.3 169.8v9.7h3.7M103.8 179.5h-7.2v3.6h-14.5M103.8 175.9h-10.9v3.6h-10.8M103.8 172.3h-14.5v3.6h-7.2M103.8 168.7h-72.3v21.7h14.5M103.8 165.1h-68.7v2.5a1.08 1.08 0 0 1 1.1 1.1 1.08 1.08 0 0 1-1.1 1.1v17h10.9M103.8 161.5h-65.1v2.5a1.08 1.08 0 0 1 1.1 1.1 1.08 1.08 0 0 1-1.1 1.1v1.4a1.08 1.08 0 0 1 1.1 1.1 1.08 1.08 0 0 1-1.1 1.1v13.3h7.3M103.8 183.1h-3.6v3.7h-18.1M46 201.2h-3.7v3.6" fill="none" stroke="#000080" stroke-width=".38"/>
<circle cx="42.3" cy="201.2" r=".72" fill="#000080"/>
<circle cx="42.3" cy="201.2" r=".72" fill="none" stroke="#000080" stroke-width=".31"/>
<path d="M46 197.6h-3.7v3.6" fill="none" stroke="#000080" stroke-width=".38"/>
<circle cx="42.3" cy="201.2" r=".72" fill="#000080"/>
<circle cx="42.3" cy="201.2" r=".72" fill="none" stroke="#000080" stroke-width=".31"/>
<path d="M168.8 77.2a1.08 1.08 0 0 1 1.1 1.1 1.08 1.08 0 0 1-1.1 1.1v13.4h7.3M172.5 77.3a1.08 1.08 0 0 1 1 1 1.08 1.08 0 0 1-1 1.1v9.8h3.6M233.9 78.3h-72.3v21.7h14.5M233.9 74.7h-68.7v2.5a1.09 1.09 0 0 1 1.1 1.1 1.09 1.09 0 0 1-1.1 1.1v17h10.9M233.9 71.1h-65.1v2.5a1.08 1.08 0 0 1 1.1 1.1 1.08 1.08 0 0 1-1.1 1.1v1.4M233.9 67.5h-61.4v2.5a1.08 1.08 0 0 1 1 1.1 1.08 1.08 0 0 1-1 1.1v1.4a1.08 1.08 0 0 1 1 1.1 1.08 1.08 0 0 1-1 1.1v1.4M233.9 63.9h-57.8v2.5a1.08 1.08 0 0 1 1.1 1.1 1.08 1.08 0 0 1-1.1 1.1v1.4a1.08 1.08 0 0 1 1.1 1.1 1.08 1.08 0 0 1-1.1 1.1v1.4a1.08 1.08 0 0 1 1.1 1.1 1.08 1.08 0 0 1-1.1 1.1v1.4a1.08 1.08 0 0 1 1.1 1.1 1.08 1.08 0 0 1-1.1 1.1v6.2M233.9 92.8h-3.6v3.6h-18.1M233.9 89.2h-7.2v3.6h-14.5M233.9 85.6h-10.8v3.6h-10.9M233.9 81.9h-14.5v3.7h-7.2M176.1 110.9h-3.6v3.6" fill="none" stroke="#000080" stroke-width=".38"/>
<circle cx="172.5" cy="110.9" r=".72" fill="#000080"/>
<circle cx="172.5" cy="110.9" r=".72" fill="none" stroke="#000080" stroke-width=".31"/>
<path d="M176.1 107.2h-3.6v3.7" fill="none" stroke="#000080" stroke-width=".38"/>
<circle cx="172.5" cy="110.9" r=".72" fill="#000080"/>
<circle cx="172.5" cy="110.9" r=".72" fill="none" stroke="#000080" stroke-width=".31"/>
<path d="M176.1 156.8a1.08 1.08 0 0 1 1.1 1 1.08 1.08 0 0 1-1.1 1.1v1.5a1.08 1.08 0 0 1 1.1 1.1 1.08 1.08 0 0 1-1.1 1v1.5a1.08 1.08 0 0 1 1.1 1.1 1.08 1.08 0 0 1-1.1 1.1v1.4a1.08 1.08 0 0 1 1.1 1.1 1.08 1.08 0 0 1-1.1 1.1v6.1M233.9 157.8h-61.4v2.6a1.08 1.08 0 0 1 1 1.1 1.08 1.08 0 0 1-1 1v1.5a1.08 1.08 0 0 1 1 1.1 1.08 1.08 0 0 1-1 1.1v1.4a1.08 1.08 0 0 1 1 1.1 1.08 1.08 0 0 1-1 1.1v9.7h3.6M233.9 154.2h-57.8v2.6M233.9 179.5h-7.2v3.6h-14.5M233.9 175.9h-10.8v3.6h-10.9M233.9 172.3h-14.5v3.6h-7.2M233.9 168.7h-72.3v21.7h14.5M233.9 165.1h-68.7v2.5a1.08 1.08 0 0 1 1.1 1.1 1.08 1.08 0 0 1-1.1 1.1v17h10.9M233.9 161.5h-65.1v2.5a1.08 1.08 0 0 1 1.1 1.1 1.08 1.08 0 0 1-1.1 1.1v1.4a1.08 1.08 0 0 1 1.1 1.1 1.08 1.08 0 0 1-1.1 1.1v13.3h7.3M233.9 183.1h-3.6v3.7h-18.1M176.1 201.2h-3.6v3.6" fill="none" stroke="#000080" stroke-width=".38"/>
<circle cx="172.5" cy="201.2" r=".72" fill="#000080"/>
<circle cx="172.5" cy="201.2" r=".72" fill="none" stroke="#000080" stroke-width=".31"/>
<path d="M176.1 197.6h-3.6v3.6" fill="none" stroke="#000080" stroke-width=".38"/>
<circle cx="172.5" cy="201.2" r=".72" fill="#000080"/>
<circle cx="172.5" cy="201.2" r=".72" fill="none" stroke="#000080" stroke-width=".31"/>
<path d="M364 78.3h-72.3v21.7h14.5M364 74.7h-68.7v2.6a1.08 1.08 0 0 1 1.1 1 1.08 1.08 0 0 1-1.1 1.1v17h10.9M364 71.1h-65v2.5a1.08 1.08 0 0 1 1 1.1 1.08 1.08 0 0 1-1 1.1v1.4a1.08 1.08 0 0 1 1 1.1 1.08 1.08 0 0 1-1 1.1v13.4h7.2M364 67.5h-61.4v2.5a1.08 1.08 0 0 1 1.1 1.1 1.08 1.08 0 0 1-1.1 1.1v1.4a1.08 1.08 0 0 1 1.1 1.1 1.08 1.08 0 0 1-1.1 1.1v1.5a1.08 1.08 0 0 1 1.1 1 1.08 1.08 0 0 1-1.1 1.1v9.8h3.6M364 63.9h-57.8v2.5a1.08 1.08 0 0 1 1.1 1.1 1.08 1.08 0 0 1-1.1 1.1v1.4a1.08 1.08 0 0 1 1.1 1.1 1.08 1.08 0 0 1-1.1 1.1v1.4a1.08 1.08 0 0 1 1.1 1.1 1.08 1.08 0 0 1-1.1 1.1v1.4a1.08 1.08 0 0 1 1.1 1.1 1.08 1.08 0 0 1-1.1 1.1v6.2M364 92.8h-3.6v3.6h-18.1M364 89.2h-7.2v3.6h-14.5M364 85.6h-10.8v3.6h-10.9M364 82h-14.4v3.6h-7.3M306.2 110.9h-3.6v3.6" fill="none" stroke="#000080" stroke-width=".38"/>
<circle cx="302.6" cy="110.9" r=".72" fill="#000080"/>
<circle cx="302.6" cy="110.9" r=".72" fill="none" stroke="#000080" stroke-width=".31"/>
<path d="M306.2 107.2h-3.6v3.7" fill="none" stroke="#000080" stroke-width=".38"/>
<circle cx="302.6" cy="110.9" r=".72" fill="#000080"/>
<circle cx="302.6" cy="110.9" r=".72" fill="none" stroke="#000080" stroke-width=".31"/>
<path d="M306.2 156.8a1.08 1.08 0 0 1 1.1 1 1.08 1.08 0 0 1-1.1 1.1v1.5a1.08 1.08 0 0 1 1.1 1.1 1.08 1.08 0 0 1-1.1 1v1.5a1.08 1.08 0 0 1 1.1 1.1 1.08 1.08 0 0 1-1.1 1.1v1.4a1.08 1.08 0 0 1 1.1 1.1 1.08 1.08 0 0 1-1.1 1.1v6.1M364 157.8h-61.4v2.6a1.08 1.08 0 0 1 1.1 1.1 1.08 1.08 0 0 1-1.1 1v1.5a1.08 1.08 0 0 1 1.1 1.1 1.08 1.08 0 0 1-1.1 1.1v1.4a1.08 1.08 0 0 1 1.1 1.1 1.08 1.08 0 0 1-1.1 1.1v9.7h3.6M364 154.2h-57.8v2.6M364 179.5h-7.2v3.7h-14.5M364 175.9h-10.8v3.6h-10.9M364 172.3h-14.4v3.6h-7.3M364 168.7h-72.3v21.7h14.5M364 165.1h-68.7v2.5a1.08 1.08 0 0 1 1.1 1.1 1.08 1.08 0 0 1-1.1 1.1v17h10.9M364 161.5h-65v2.5a1.08 1.08 0 0 1 1 1.1 1.08 1.08 0 0 1-1 1.1v1.4a1.08 1.08 0 0 1 1 1.1 1.08 1.08 0 0 1-1 1.1v13.3h7.2M364 183.2h-3.6v3.6h-18.1M306.2 201.2h-3.6v3.6" fill="none" stroke="#000080" stroke-width=".38"/>
<circle cx="302.6" cy="201.2" r=".72" fill="#000080"/>
<circle cx="302.6" cy="201.2" r=".72" fill="none" stroke="#000080" stroke-width=".31"/>
<path d="M306.2 197.6h-3.6v3.6" fill="none" stroke="#000080" stroke-width=".38"/>
<circle cx="302.6" cy="201.2" r=".72" fill="#000080"/>
<circle cx="302.6" cy="201.2" r=".72" fill="none" stroke="#000080" stroke-width=".31"/>
<path d="M114.6 78.3h10.9M244.7 78.3h10.9M374.9 78.3h10.8M114.6 168.7h10.9M244.7 168.7h10.9M374.9 168.7h10.8" fill="none" stroke="#cbdaff" stroke-width="1.8"/>
<g fill="none" stroke="#adbce7" stroke-width=".55">
<path d="M115.3 77.7l1.5 1.3M119 77.7l1.4 1.3M122.6 77.7l1.4 1.3M245.5 77.7l1.4 1.3M249.1 77.7l1.4 1.3M252.7 77.7l1.4 1.3M375.6 77.7l1.4 1.3M379.2 77.7l1.4 1.3M382.8 77.7l1.5 1.3M115.3 168.1l1.5 1.2M119 168.1l1.4 1.2M122.6 168.1l1.4 1.2"/>
<path d="M245.5 168.1l1.4 1.2M249.1 168.1l1.4 1.2M252.7 168.1l1.4 1.2M375.6 168.1l1.4 1.2M379.2 168.1l1.4 1.2M382.8 168.1l1.5 1.2"/>
</g>
<path d="M114.6 78.3h10.9M244.7 78.3h10.9M374.9 78.3h10.8M114.6 168.7h10.9M244.7 168.7h10.9M374.9 168.7h10.8" fill="none" stroke="#adbce7" stroke-width=".38"/>
<text font-size="8.9" x="189" y="19.3">DS9.SchDoc</text>
<text font-size="4.9" x="260.3" y="252.9">DS9.SchDoc</text>
<g font-size="3.3">
<text x="58.7" y="7.1">1</text>
<text x="162.4" y="7.1">2</text>
<text x="266.4" y="7.1">3</text>
<text x="370.2" y="7.1">4</text>
<text x="10.5" y="37.8">A</text>
<text x="418.9" y="37.8">A</text>
<text x="24.3" y="46.9">D-Sub 9 Female Conector</text>
<text x="154.4" y="46.9">D-Sub 9 Female Conector</text>
<text x="284.5" y="46.9">D-Sub 9 Female Conector</text>
<text x="48.8" y="88.4">2</text>
<text x="49.1" y="84.8">1</text>
<text x="55.7" y="86.7">1</text>
<text x="70.8" y="86.7">6</text>
<text x="77.8" y="84.8">6</text>
<text x="77.8" y="88.4">7</text>
<text x="178.9" y="88.4">2</text>
<text x="179.2" y="84.8">1</text>
<text x="185.8" y="86.7">1</text>
<text x="201" y="86.7">6</text>
<text x="207.9" y="84.8">6</text>
<text x="207.9" y="88.4">7</text>
<text x="309" y="88.4">2</text>
<text x="309.3" y="84.8">1</text>
<text x="315.9" y="86.7">1</text>
<text x="331" y="86.7">6</text>
<text x="338" y="84.8">6</text>
<text x="338" y="88.4">7</text>
<text x="48.8" y="95.7">4</text>
<text x="48.9" y="92.1">3</text>
<text x="55.7" y="90.3">2</text>
<text x="55.7" y="93.9">3</text>
<text x="70.9" y="90.3">7</text>
<text x="70.9" y="93.9">8</text>
<text x="77.8" y="92.1">8</text>
<text x="77.8" y="95.7">9</text>
<text x="178.9" y="95.7">4</text>
<text x="179" y="92.1">3</text>
<text x="185.8" y="90.3">2</text>
<text x="185.8" y="93.9">3</text>
<text x="201" y="90.3">7</text>
<text x="201" y="93.9">8</text>
<text x="207.9" y="92.1">8</text>
<text x="207.9" y="95.7">9</text>
<text x="309" y="95.7">4</text>
<text x="309.2" y="92.1">3</text>
<text x="315.9" y="90.3">2</text>
<text x="315.9" y="93.9">3</text>
<text x="331.1" y="90.3">7</text>
<text x="331.1" y="93.9">8</text>
<text x="338" y="92.1">8</text>
<text x="338" y="95.7">9</text>
<text x="48.9" y="99.3">5</text>
<text x="55.7" y="97.5">4</text>
<text x="55.7" y="101.1">5</text>
<text x="70.8" y="97.5">9</text>
<text x="179" y="99.3">5</text>
<text x="185.8" y="97.5">4</text>
<text x="185.8" y="101.1">5</text>
<text x="201" y="97.5">9</text>
<text x="309.1" y="99.3">5</text>
<text x="315.9" y="97.5">4</text>
<text x="315.9" y="101.1">5</text>
<text x="331.1" y="97.5">9</text>
<text x="10.6" y="106.5">B</text>
<text x="44.9" y="106.5">SH1</text>
<text x="175" y="106.5">SH1</text>
<text x="305.1" y="106.5">SH1</text>
<text x="419" y="106.5">B</text>
<text x="44.6" y="110.2">SH2</text>
<text x="55.7" y="108.3">SHIELD</text>
<text x="55.7" y="111.9">SHIELD</text>
<text x="174.8" y="110.2">SH2</text>
<text x="185.8" y="108.3">SHIELD</text>
<text x="185.8" y="111.9">SHIELD</text>
<text x="304.8" y="110.2">SH2</text>
<text x="315.9" y="108.3">SHIELD</text>
<text x="315.9" y="111.9">SHIELD</text>
<text x="24.3" y="137.2">D-Sub 9 Female Conector</text>
<text x="154.4" y="137.2">D-Sub 9 Female Conector</text>
<text x="284.5" y="137.2">D-Sub 9 Female Conector</text>
<text x="10.6" y="175.2">C</text>
<text x="48.8" y="178.8">2</text>
<text x="49.1" y="175.2">1</text>
<text x="55.7" y="177">1</text>
<text x="70.8" y="177">6</text>
<text x="77.8" y="175.2">6</text>
<text x="77.8" y="178.8">7</text>
<text x="178.9" y="178.8">2</text>
<text x="179.2" y="175.2">1</text>
<text x="185.8" y="177">1</text>
<text x="201" y="177">6</text>
<text x="207.9" y="175.2">6</text>
<text x="207.9" y="178.8">7</text>
<text x="309" y="178.8">2</text>
<text x="309.3" y="175.2">1</text>
<text x="315.9" y="177">1</text>
<text x="331" y="177">6</text>
<text x="338" y="175.2">6</text>
<text x="338" y="178.8">7</text>
<text x="419" y="175.2">C</text>
<text x="48.9" y="182.4">3</text>
<text x="55.7" y="180.6">2</text>
<text x="55.7" y="184.2">3</text>
<text x="70.9" y="180.6">7</text>
<text x="70.9" y="184.2">8</text>
<text x="77.8" y="182.4">8</text>
<text x="179" y="182.4">3</text>
<text x="185.8" y="180.6">2</text>
<text x="185.8" y="184.2">3</text>
<text x="201" y="180.6">7</text>
<text x="201" y="184.2">8</text>
<text x="207.9" y="182.4">8</text>
<text x="309.2" y="182.4">3</text>
<text x="315.9" y="180.6">2</text>
<text x="315.9" y="184.2">3</text>
<text x="331.1" y="180.6">7</text>
<text x="331.1" y="184.2">8</text>
<text x="338" y="182.4">8</text>
<text x="48.8" y="186.1">4</text>
<text x="48.9" y="189.7">5</text>
<text x="55.7" y="187.8">4</text>
<text x="55.7" y="191.5">5</text>
<text x="70.8" y="187.8">9</text>
<text x="77.8" y="186.1">9</text>
<text x="178.9" y="186.1">4</text>
<text x="179" y="189.7">5</text>
<text x="185.8" y="187.8">4</text>
<text x="185.8" y="191.5">5</text>
<text x="201" y="187.8">9</text>
<text x="207.9" y="186.1">9</text>
<text x="309" y="186.1">4</text>
<text x="309.1" y="189.7">5</text>
<text x="315.9" y="187.8">4</text>
<text x="315.9" y="191.5">5</text>
<text x="331.1" y="187.8">9</text>
<text x="338" y="186.1">9</text>
<text x="44.9" y="196.9">SH1</text>
<text x="175" y="196.9">SH1</text>
<text x="305.1" y="196.9">SH1</text>
<text x="44.6" y="200.5">SH2</text>
<text x="55.7" y="198.7">SHIELD</text>
<text x="55.7" y="202.3">SHIELD</text>
<text x="174.8" y="200.5">SH2</text>
<text x="185.8" y="198.7">SHIELD</text>
<text x="185.8" y="202.3">SHIELD</text>
<text x="304.8" y="200.5">SH2</text>
<text x="315.9" y="198.7">SHIELD</text>
<text x="315.9" y="202.3">SHIELD</text>
<text x="10.5" y="243.9">D</text>
<text x="418.9" y="243.9">D</text>
<text x="349.9" y="251.1">b105 electronic Systems Lab</text>
<text x="252" y="252.9">Title:</text>
<text x="346.7" y="258">Universidad Politécnica de Madrid</text>
<text x="352.4" y="254.3">ETSI Telecomunicación, B-105</text>
<text x="252" y="260.1">Engineers: Jorge A. Estefanía</text>
<text x="313.4" y="260.1">Revision:</text>
<text x="329.3" y="260.1">1</text>
<text x="362.5" y="261.6">Avda. Complutense, 30</text>
<text x="252" y="265.6">Date: 06/05/2026</text>
<text x="252" y="269.2">File:</text>
<text x="261" y="269.2">C:\Users\Public\Documents\Altium\LINCE3_CDHS\DS9.SchDoc</text>
<text x="282.7" y="265.6">Time: 13:43:21</text>
<text x="313.4" y="265.6">Sheet:</text>
<text x="324.6" y="265.6">2</text>
<text x="329.3" y="265.6">of</text>
<text x="335.1" y="265.6">7</text>
<text x="363.9" y="265.2">28040 Madrid - Spain</text>
<text x="58.7" y="274.6">1</text>
<text x="162.4" y="274.6">2</text>
<text x="266.4" y="274.6">3</text>
<text x="370.2" y="274.6">4</text>
</g>
<g font-size="3.3" fill="#000080">
<text x="103.8" y="59.5">DS9</text>
<text x="233.9" y="59.5">DS9</text>
<text x="364" y="59.5">DS9</text>
<text x="51.4" y="81.2">J1</text>
<text x="181.5" y="81.2">J2</text>
<text x="311.6" y="81.2">J3</text>
<text x="51.4" y="117.3">D09S13A4GL00LF</text>
<text x="181.5" y="117.3">D09S13A4GL00LF</text>
<text x="311.6" y="117.3">D09S13A4GL00LF</text>
<text x="103.8" y="149.9">DS9</text>
<text x="233.9" y="149.9">DS9</text>
<text x="364" y="149.9">DS9</text>
<text x="51.4" y="171.6">J4</text>
<text x="181.5" y="171.6">J5</text>
<text x="311.6" y="171.6">J6</text>
<text x="51.4" y="207.7">D09S13A4GL00LF</text>
<text x="181.5" y="207.7">D09S13A4GL00LF</text>
<text x="311.6" y="207.7">D09P13A4GL00LF</text>
</g>
<g font-size="3.3" fill="#003a70">
<text x="105.6" y="64.9">1</text>
<text x="235.7" y="64.9">1</text>
<text x="365.8" y="64.9">1</text>
<text x="105.6" y="68.6">2</text>
<text x="235.7" y="68.6">2</text>
<text x="365.8" y="68.6">2</text>
<text x="105.6" y="72.2">3</text>
<text x="105.6" y="75.8">4</text>
<text x="235.7" y="72.2">3</text>
<text x="235.7" y="75.8">4</text>
<text x="365.8" y="72.2">3</text>
<text x="365.8" y="75.8">4</text>
<text x="105.6" y="79.4">5</text>
<text x="105.6" y="83">6</text>
<text x="235.7" y="79.4">5</text>
<text x="235.7" y="83">6</text>
<text x="365.8" y="79.4">5</text>
<text x="365.8" y="83">6</text>
<text x="105.6" y="86.7">7</text>
<text x="235.7" y="86.7">7</text>
<text x="365.8" y="86.7">7</text>
<text x="105.6" y="90.3">8</text>
<text x="105.6" y="93.9">9</text>
<text x="235.7" y="90.3">8</text>
<text x="235.7" y="93.9">9</text>
<text x="365.8" y="90.3">8</text>
<text x="365.8" y="93.9">9</text>
<text x="105.6" y="155.3">1</text>
<text x="235.7" y="155.3">1</text>
<text x="365.8" y="155.3">1</text>
<text x="105.6" y="158.9">2</text>
<text x="235.7" y="158.9">2</text>
<text x="365.8" y="158.9">2</text>
<text x="105.6" y="162.6">3</text>
<text x="105.6" y="166.2">4</text>
<text x="235.7" y="162.6">3</text>
<text x="235.7" y="166.2">4</text>
<text x="365.8" y="162.6">3</text>
<text x="365.8" y="166.2">4</text>
<text x="105.6" y="169.8">5</text>
<text x="105.6" y="173.4">6</text>
<text x="235.7" y="169.8">5</text>
<text x="235.7" y="173.4">6</text>
<text x="365.8" y="169.8">5</text>
<text x="365.8" y="173.4">6</text>
<text x="105.6" y="177">7</text>
<text x="235.7" y="177">7</text>
<text x="365.8" y="177">7</text>
<text x="105.6" y="180.6">8</text>
<text x="105.6" y="184.2">9</text>
<text x="235.7" y="180.6">8</text>
<text x="235.7" y="184.2">9</text>
<text x="365.8" y="180.6">8</text>
<text x="365.8" y="184.2">9</text>
</g>
<g font-size="3.3" fill="#800000">
<text x="129.1" y="79.4">DS9_J1</text>
<text x="259.2" y="79.4">DS9_J2</text>
<text x="389.3" y="79.4">DS9_J3</text>
<text x="38.9" y="124.6">GND</text>
<text x="169" y="124.6">GND</text>
<text x="299.1" y="124.6">GND</text>
<text x="129.1" y="169.8">DS9_J4</text>
<text x="259.2" y="169.8">DS9_J5</text>
<text x="389.3" y="169.8">DS9_J6</text>
<text x="38.9" y="215">GND</text>
<text x="169" y="215">GND</text>
<text x="299.1" y="215">GND</text>
</g>
<text font-size="1.1" x="397.2" y="249.9">G</text>
</svg>
